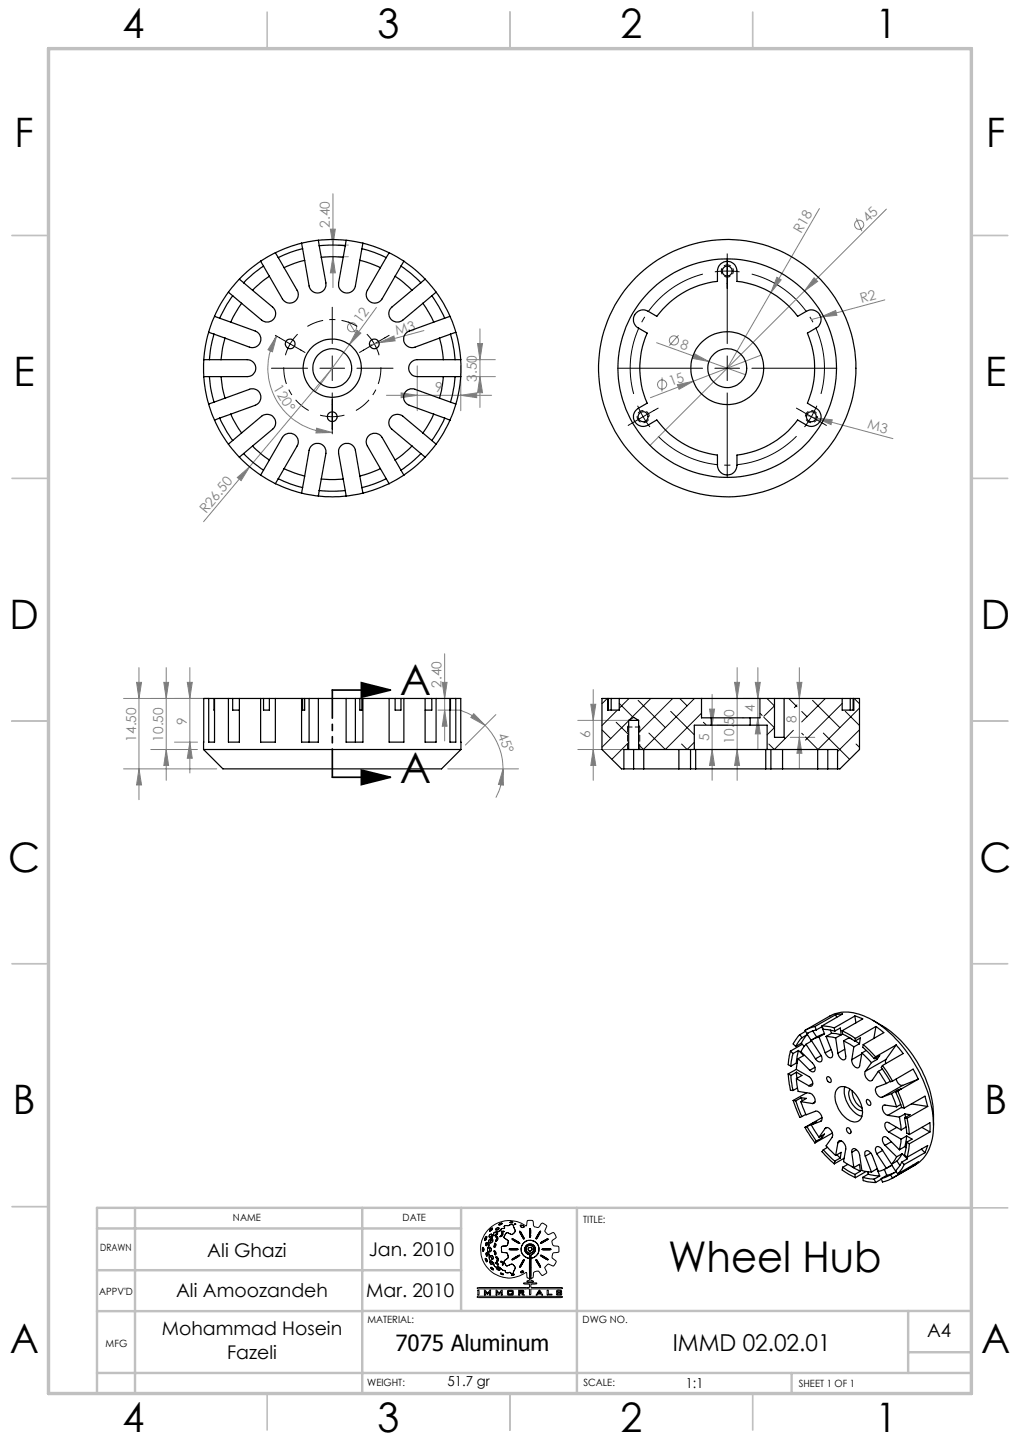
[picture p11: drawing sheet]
<svg xmlns="http://www.w3.org/2000/svg" width="210mm" height="297mm" viewBox="0 0 210 297" stroke-linecap="round" stroke-linejoin="round" font-family="sans-serif">
<g fill="none" stroke="#808080" stroke-width=".21">
<path d="M68.5 39.9v19.3M68 47.2h1l-.5 3.3zM68.5 52.9l.5 3.3h-1zM69.7 52.9h2M69.7 50.5h2M159.9 57.1l.9 .5-2.1 2.7zM167.6 57.2l.7 .8-2.7 1.9zM168.7 43l-19 32.8M176.3 45l1.1 2.6M182.5 43.1l-48.7 48.7M56.9 69.2l-.8 3.3-.9-.5zM56.9 69.2a13.2 13.2 0 0 0 11.5 19.9"/>
<path d="M68.4 75.8l-26.5 31.7M71.7 66.2l1.5 2.4M73.5 68l.8 .6-2.4 2.4zM77.5 63.3l-12.6 17.4M78 70.6l3.1-1.4 .3 1zM78 70.6l-1.9 .5M85.9 75.3v9.3M87.3 68.1l-9.3 2.5M94.9 75.3v9.3M96.1 74.1h5.9M96.1 77.6h5.9M98.3 70.8h1l-.5 3.3z"/>
<path d="M98.8 67.7v16.2M98.8 77.6l.5 3.3h-1zM135.2 70.6l10.7 3.9M136.3 77.7v2.9M139.5 79.2l3.2-.7-2.9 1.7zM139.7 69l-1.9 2.2M142.7 78.5l-8.8 3.4M143 72.9l2.9 1.6-3.2-.7zM145.9 74.5l7.6 2.7M156.7 73.1l-14 5.4M169 65.3l3-1.3 .3 .9zM169 65.3l-2 .5"/>
<path d="M182.2 61.8l-13.2 3.5M48.9 98.4l2.5-2.3-1.8 2.9zM65.2 88.2l3.2 .9-3.3 .1zM79.6 81.4h21.6M82.6 80.9l3.3 .5-3.3 .5zM94.9 81.4l3.2-.5v1zM166.1 85.6l1.9 .5M168 86.1l3.3 .4-.2 1zM168 86.1l15.8 4.2M28.6 137.5v27.2M34.2 137.5v23.2M39.1 137.5v21.7"/>
<path d="M91.5 134.7v17.9M151.8 137.5v23.2M156 137.5v16.7M164.6 137.5v20.7M25.4 158.4h19.2M25.4 143.9h17.5M28.1 140.5h1l-.5 3.4zM28.6 158.4l.5 3.3h-1zM31 154.4h9.6M33.7 140.5h1l-.5 3.4zM34.2 154.4l.5 3.3h-1zM35.9 152.9h4.8"/>
<path d="M38.6 140.5h1l-.5 3.4zM39.1 152.9l.5 3.3h-1zM90.2 146.3h4.5M91.1 143.9h3.6M91.1 140.5h.9l-.5 3.4zM91.5 146.3l.5 3.3h-.9zM92.2 158.4h14.6M94.6 146.3a12.3 12.3 0 0 1 5.3 3.1M97.5 147l2.4 2.4-3-1.6zM99.9 149.4a13.1 13.1 0 0 1 3.7 9M102.1 147.2l-6.3 6.3M103.6 158.4v3.3l-1-.1z"/>
<path d="M103.6 158.4a12.9 12.9 0 0 1-1.5 5.9M119 154.4h9.2M119 148.4h11.2M121.6 145.1h1.1l-.6 3.3zM122.1 154.4l.6 3.3h-1.1zM122.1 142v18.7M146.1 146h1l-.5 3.4zM146.6 154.4l.5 3.3h-1zM146.6 143v17.7M147.7 149.4h2.1M151.2 140.5h1.1l-.5 3.4zM151.8 154.4l.5 3.3h-1.1z"/>
<path d="M152.9 143.9h2.3M152.9 147.8h.3M155.5 140.5h1l-.5 3.4zM156 147.8l.5 3.4h-1zM162.7 151.9h5M164.1 140.5h1l-.5 3.4zM164.6 151.9l.5 3.2h-1z"/>
<circle cx="176.9" cy="46.3" r=".95"/>
<circle cx="72.5" cy="67.4" r=".94"/>
<circle cx="136.3" cy="79.2" r=".95"/>
<circle cx="138.7" cy="70.1" r=".94"/>
</g>
<path d="M58.4 75.7a10 10 0 0 0 5.2 8.8M73.6 67.2a10 10 0 0 0-10.3 0M73.3 84.5a10 10 0 0 0 5.1-8.8" fill="none" stroke="#000" stroke-width=".21" stroke-dasharray="15.2 1.3 1.3 1.3" stroke-dashoffset="11.8" stroke-linecap="butt"/>
<g fill="none" stroke="#000" stroke-width=".21">
<path d="M147.2 56l1.6-.2 3.5 .2M149.7 52.3v18.5M55.9 75.8h7.4M56.7 69.1l3 1.7M59.7 70.8l-.9 2.4M59.7 70.8l3.1 1.8M61.3 68.8l-1.6 2M65.9 75.8h5M68.4 63.3v7.5M68.4 73.3v5.1M73.5 75.8h7.4M75.5 68.8l1.5 2"/>
<path d="M77 70.8l1 2.4M77 70.8l-3 1.8M80.1 69.1l-3.1 1.7M127.2 75.8h17.4M147.2 75.8h5.1M149.7 73.3v5.1M154.8 75.8h17.5M65.9 85.5a10 10 0 0 0 5 0M68.4 80.9v8.5M131.3 83.6l1.1 2.2M132.4 85.8l1.4 2.1M132.4 85.8l-3.1 1.8"/>
<path d="M135.5 84.1l-3.1 1.7M149.7 80.9v17.5M164 84.1l3 1.7M167 85.8l-1.4 2.1M167 85.8l3.1 1.8M168.2 83.6l-1.2 2.2M99.3 257.2l.1 .4M99.6 257.2l-.2-.3-.1 .3M99.6 257.2v.3M99.6 257.5l-.1 .2-.1-.1M99.8 255.1v.2M99.9 259.1a.57 .57 0 0 1 .4 .8z"/>
<path d="M100.1 258.1l.1 .6M100.1 254.7l.1 .4M100.1 254.7l-.3 .4M100.1 258v.1M100.1 258l.3 .3M100.2 255.1l-.2 .3-.1 .1-.1-.2M100.2 258.7h.1M100.3 256h-.2v.6l.2-.2M100.3 256v.4M100.4 257.2l.1 .8M100.4 258.3l-.1 .4M100.5 253.3a6 6 0 0 1 7.9-.8l.1-1a.78 .78 0 0 1 1-.1 .78 .78 0 0 1 .3 .9 .86 .86 0 0 0 .9 .5 .86 .86 0 0 0 .7-.8l.3-.1 .8 .5-.1 .6a.84 .84 0 0 0 .5 1.3l1-.4 .4 .4a.55 .55 0 0 1 0 .8l-.6 .4v.6l.2 .5 1.1 .2 .1 1-1.1 .2a.98 .98 0 0 0-.2 1.2l.7 .6-.4 .9-.2 .1-1.1-.5-.7 .8 .4 1.1-.8 .5-.4-.4a.79 .79 0 0 0-1.1-.4 .79 .79 0 0 0-.4 1l-.1 .2-.4 .2v.4l.6 .2-1.4 .1v-.2l.4-.1 .1-.2v-.2l-.5-.2-.1-.8v-.2h-.2a5.9 5.9 0 0 1-7.8-.9 5.9 5.9 0 0 1 .1-7.9z"/>
<path d="M100.5 258l.1 .2a1.75 1.75 0 0 0 .5 1.5M100.6 256.1l.1 .4-.3 .7M100.7 257.1v-.2h.2l.2 .3M100.7 257.1l.1 .4M100.8 257.5v.3h.2M100.9 255.9l.2 .1M100.9 259.8l-.1 .2 .4 .4 .2-.1-.1-.3M100.9 259.8l.4 .2M100.9 253.2l-.1 .3 .1 .1M100.9 255.2l-.3 .3v.6M101 258.7h.4l.1 .2-.1 .5h-.1zM101 255.7l-.1 .2"/>
<path d="M101.1 254.2h.1v.3l-.2 .3-.3-.1M101.1 254.2l-.4 .5M101.1 259.7l.4 .4M101.1 257.2l-.1 .6M101.2 255.1l.3 .2M101.2 255.1l-.2 .6M101.3 252.9l-.4 .3M101.3 252.9l.1 .2M101.4 253.1l-.5 .5M101.5 255.3l-.1 .4-.3 .3M101.5 255.3v.4l-.4 .3M101.5 254.3l-.1 .6-.5 .3"/>
<path d="M101.5 254.3l-.1 .4-.5 .5M101.7 257.6l.1 .4M101.7 256.6v.3M101.8 257.6h-.1M101.8 257.6l.3 .3M101.8 256.1l.3 .2v.3l-.4 .3M101.8 256.1l-.1 .5M101.8 258l.1 .5M102.1 258.9l.1-.1 .4 .5-.2 .5h-.1l.1-.5zM102.1 260v.1M102.1 260l.3 .2M102.1 257.9v.4l-.2 .2"/>
<path d="M102.1 254.7l.3 .1 .1 .4-.4 .5 .2-.6zM102.2 253l-.1 .3h.1M102.2 254.1l.2-.2v.2M102.2 254.1l-.3 .3M102.2 253.7l-.4 .1-.3 .5M102.2 253.7l-.5 .2-.2 .4M102.3 254.3l-.3 .2-.1-.1M102.4 254.1l-.1 .2M102.6 252.8l.1 .1v.2M102.6 252.8l-.4 .2M102.7 253.1l-.5 .2M103.2 254.5l-.2 .1"/>
<path d="M103.2 253.6l.2 .2 .4-.2h-.3M103.2 253.6h.3M103.2 260l.2 .1M103.2 260l-.2-.2h.3l.2 .2M103.3 257.3v.6l.6 .1M103.3 253.1l-.7 .6h-.4M103.3 257.3v.5l.6 .2M103.3 254l-.1 .5M103.3 254l.2 .1a.55 .55 0 0 1-.6 .6l.1-.1M103.4 251.9l-.6 .2M103.4 251.9l-.5 .4h-.2l.1-.2M103.5 260l.1 .5"/>
<path d="M103.6 253l-.3 .1M103.8 259.7l.1 .5M103.9 253h-.3M103.9 258l.6 .1 .1 .6M103.9 258l.5 .1 .2 .6M103.9 252.5v.5M104 254.3l-.2 .6 .3 .3M104 254.3l-.2 .5 .3 .4M104.1 255.2l.5 .3v.4M104.5 256.5l-1.2 .2v.6M104.5 252.4l-.6 .1M104.6 259.1l-.8 .6"/>
<path d="M104.6 255.9l-.1 .6M104.6 258.7v.4M105 251.8h.6M105 257.2h1.4M105 257.2l-.2 .1 .3 .1M105 251.8l.3 .1M105.1 257.4h1.4M105.2 254.2l-.8-.3-.4 .4M105.2 252.2l.5 .2M105.2 252.2l-.7 .2M105.4 259.4l.2 .1M105.4 255.1l.3 .3 1.3 .7-.3-.3"/>
<path d="M105.4 255.1l.9 .4M105.6 251.8l-.3 .1M105.6 254.1l-.2 .2-.2-.1M105.7 252.4l.1 .5M105.8 252.9l.2 .4M106 253.8l-.4 .3M106 252.1h.2l-.3 .1zM106 253.3v.5M106 253.3l.1 .3-.1 .2M106.3 255.5l.4 .3M106.4 257.2h.2l-.1 .2M106.6 258.6l-1.2 .8"/>
<path d="M106.8 258.8l-1.2 .7M106.9 258.5l-.3 .1M106.9 258.5l.1 .1-.2 .2M107 253.7l.4 .7M107 253.6l.3 .3M107 253.6v.1M107.1 252.5l.1 .2M107.2 252.7l.2 .1M107.3 257.2v.6l.3 .6M107.3 257.2l.1 .7 .2 .5M107.3 253.9l.2 .4M107.4 254.4l.4 .8 .2-.1-.2-.4"/>
<path d="M107.5 254.3l.3 .4M107.6 252.4l-.3-.1-.2 .2M107.6 252.4l.2 .2M107.6 252.4l-.4-.1-.1 .2M107.6 258.4l.9 .6M107.7 256.1l-.4 1.1M107.7 256.1l-.3 .5-.1 .6M107.8 259.9l.2-.4-.2-.1-.8 1.4M107.8 259.9l-.3 .4M107.8 252.6l.1 .1M107.9 255.9l-.2 .2M107.9 252.7l-.5 .1"/>
<path d="M108.1 257.7l.5 .6M108.1 257v.7M108.3 257.5l.3 .4M108.5 256.8l-.2 .7M108.6 258.3l.4 .1v.6l-.1 .1-.4-.1M108.6 257.9l.7 .2M108.7 255.5l1.3 .2M108.7 255.5l-.8 .4M108.7 255.5l.6-.1 .7 .3M108.7 257.4l.5 .3M108.7 257.4l.2 .2 .3 .1M109 256.5l.7 .2 .3 .5"/>
<path d="M109 256.5l.5 .1 .5 .6M109 256.5l-.5 .3M109 256.9l-.2 .2-.1 .3M109 254.3v.4M109 254.7l.2 .1M109 256.9l.4 .1 .1 .2v.3l-.3 .2M109 256.9l-.3 .2v.3M109.1 259.2l-.1 2M109.1 259.2l.2 .1v1.8M109.2 254.3l-.1-1.3-.1 1.3M109.2 254.3l.1 .3M109.3 254.6l-.1 .2"/>
<path d="M109.4 258.4l-.1 .7M109.5 256.3h-.8l-.4 .3-.2 .4M109.5 256.3l.6 .5M109.5 256.3l-.5-.1-.5 .2-.4 .6M109.9 258.2l-.5 .2M110 257.2l-.2 .5-.5 .4M110 257.2l-.3 .7-.4 .2M110 255.7l.8 .7M110.1 256.8l.1 .3M110.2 257.7l-.3 .5M110.2 257.1v.6M110.3 258.8l-1 .3"/>
<path d="M110.3 259.5h.3l.7 1.5zM110.7 254.3l-.4 .9M110.8 256.4l.2 .7-.1 .6M110.8 256.4l.1 .5v.8M110.9 257.7l-.1 .5-.5 .6M110.9 257.7l-.2 .7-.4 .4M111 253.9l-.3 .4M111 253.9l.3-.3-.6 1.3-.4 .3M111.6 258.8l-.3-.3 .5 .2 1.1 .8-.5-.2M111.6 258.8l.4 .3M111.6 255.8l-.3 .3 .4-.2M111.7 257.2h1.5"/>
<path d="M111.7 257.2l-.1 .1 .2 .1M111.8 257.4h1.5M112 259.1l.4 .2M112 255.5l-.4 .3M112.1 255.7l-.4 .2M112.5 255.4l-.4 .3M112.6 255.2h.3l-.4 .2M112.6 255.2l-.6 .3M113.2 257.2l.2 .1-.1 .1M98.2 265.3l.2-.1h10.5v-.7h-.9l-.2-.2 2.7-.1v.2l-1.2 .1v.6l6.4 .1 .1 .2-6.4 .1-.1 1.1-.2 .1-.1-1.1-.3-.2-10.2 .1zM98.3 267h17.4l.1 .1-.3 .2h-16.9l-.4-.1zM98.4 265.7h.2v1h-.2z"/>
<path d="M99.7 265.7l.3 .1 .4 .5 .4-.6h.2v1h-.2v-.6l-.5 .5-.4-.5v.6h-.2zM101.4 261.2l.2 .2M101.4 261.2l-.3-.2-.1 .1 .6 .5v-.2M101.5 260.1l.2 .5M101.7 260.6l.3 .3M102 260.9h.7l.3 .3M102.1 260.1l.3 .3M102.1 265.7l.7 .6 .4-.5 .2-.1v1h-.2v-.6l-.4 .5-.5-.5v.6h-.2zM102.3 261.1l-.1 .2 .2 .2 .4 .1 .1-.1-.1-.2M102.3 261.1l.5 .2M102.4 260.2l.2 .3v.1l-.2-.2M103 261.2l.6 .5"/>
<path d="M103 262.2l.7 .3h-.4zM103.4 260.1v.4h.2M103.6 261.7h.3M103.9 261.7l.2 .4M103.9 260.2l.3 .5M104.1 262.1h.6M104.5 265.8l.2-.1 1 .1v.9h-1.2zM104.7 260.6l-.5 .1M104.7 265.9v.7M104.7 266.6h.7M104.7 265.9h.7M105 262l.2 .3h.5"/>
<path d="M105 262l-.3 .1M105.1 260.4l-.4 .2M105.1 260.4l.5 .1M105.4 265.9v.7M105.6 260.5l.3 .3M105.8 261.7l-.1 .6M105.9 262.5l-.1-.1-.6 .2h.4M105.9 262.5l-.3 .1M105.9 260.8l.2 .4-.3 .5M105.9 260.8l.2 .3-.3 .6M106.8 265.7l1 .1v.5l-.3 .1 .5 .3h-.4l-.4-.3h-.2v.3h-.2zM107 265.9l.6 .1"/>
<path d="M107 266.2h.6M107 265.9v.3M107 260.8v.2M107.5 261.8l-.3 .2M107.5 261.8l.3 .1M107.5 260.3l-.5 .7M107.6 266v.2M107.8 261.9l-.2 .2-.4-.1M109 261.2v2M109 263.2h.3M109.3 262.2v1M109.3 261.1v1.1"/>
<path d="M110.9 265.8h.3l.5 .9-.9-.2-.4 .2zM111.1 266l.1 .3h-.4zM112.7 265.7h.2v.9h.7v.1h-1zM114.7 265.8h.9v.2h-.2v-.1h-.6v.2l.8 .1v.5h-1l-.1-.2 .3-.1v.2h.6v-.3h-.7l-.1-.1z"/>
</g>
<path d="M68.4 142.1h12M74.4 140.6l6 1.5-6 1.5zM74.4 158.6l6 1.5-6 1.5zM68.4 160.1h12" fill="none" stroke="#000" stroke-width=".35"/>
<path d="M149.7 54.6a1.25 1.25 0 0 1 1.2 1.8 1.25 1.25 0 0 1-2.2 .1 1.25 1.25 0 0 1 .9-1.9h.1M131.3 86.4a1.25 1.25 0 0 1 1.1-1.8 1.25 1.25 0 0 1 1.2 1.7 1.25 1.25 0 0 1-2.2 .3l-.1-.2M168.1 86.4a1.25 1.25 0 0 1-2.1 .1 1.25 1.25 0 0 1 1-1.9 1.25 1.25 0 0 1 1.2 1.7l-.1 .1" fill="none" stroke="#000" stroke-width=".21" stroke-dasharray="1.3 .6" stroke-dashoffset=".5" stroke-linecap="butt"/>
<path d="M144.7 56.5a20 20 0 0 0-14.2 24.6M135.5 89.8a20 20 0 0 0 28.5 0M169 81.1a20 20 0 0 0-14.2-24.6" fill="none" stroke="#000" stroke-width=".21" stroke-dasharray="15.2 1.3 1.3 1.3" stroke-dashoffset="1.3" stroke-linecap="butt"/>
<path d="M68.4 142.1v18" fill="none" stroke="#000" stroke-width=".35" stroke-dasharray="6.3 1.3 1.3 1.3 1.3 1.3" stroke-dashoffset=".5"/>
<g fill="none" stroke="#c0c0c0" stroke-width=".35">
<path d="M55 2.5v7.5M105 2.5v7.5M155 2.5v7.5M2.5 48.5h7.5M200 48.5h7.5M2.5 98.5h7.5M200 98.5h7.5M2.5 148.5h7.5M200 148.5h7.5M2.5 198.5h7.5M200 198.5h7.5M2.5 248.5h7.5"/>
<path d="M200 248.8h7.5M55 287v7.5M105 287v7.5M155 287v7.5"/>
</g>
<g fill="none" stroke="#c0c0c0" stroke-width=".5">
<path d="M20 253h74.9M27.8 248.8v38.2M74.6 248.8v38.2M94.9 248.8v21.2M118.8 248.8v38.2M200 248.8h-180v38.2M20 270h54.6M20 261.6h74.9M74.6 270h125.4M187 270v12.8M187 278.5h13M20 282.8h180"/>
<path d="M163 282.8v4.2"/>
</g>
<path d="M10 10h190v277h-190z" fill="none" stroke="#c0c0c0" stroke-width=".7"/>
<path d="M131.7 149.7h-2.5" fill="none" stroke="#000" stroke-width=".21" stroke-dasharray="1.3 .6" stroke-dashoffset=".3"/>
<path d="M129.2 154.3v-4.6M131.7 154.3v-4.6" fill="none" stroke="#000" stroke-width=".21" stroke-dasharray="1.3 .6" stroke-dashoffset=".2"/>
<path d="M129.2 149.7l.2-.3M131.7 149.7l-.2-.3" fill="none" stroke="#000" stroke-width=".21" stroke-dasharray="1.3 .6"/>
<path d="M74.4 140.6l6 1.5-6 1.5zM74.4 158.6l6 1.5-6 1.5z" fill="#000"/>
<g fill="#808080">
<path d="M143 72.9l2.9 1.6-3.2-.7z"/>
<path d="M169 65.3l3-1.3 .3 .9z"/>
<path d="M78 70.6l3.1-1.4 .3 1z"/>
<path d="M139.5 79.2l3.2-.7-2.9 1.7z"/>
<path d="M167.6 57.2l.7 .8-2.7 1.9z"/>
<path d="M48.9 98.4l2.5-2.3-1.8 2.9z"/>
<path d="M73.5 68l.8 .6-2.4 2.4z"/>
<path d="M159.9 57.1l.9 .5-2.1 2.7z"/>
<path d="M168 86.1l3.3 .4-.2 1z"/>
<path d="M103.6 158.4v3.3l-1-.1zM97.5 147l2.4 2.4-3-1.6z"/>
<path d="M94.9 81.4l3.2-.5v1zM82.6 80.9l3.3 .5-3.3 .5z"/>
<path d="M68.5 52.9l.5 3.3h-1zM68 47.2h1l-.5 3.3zM39.1 152.9l.5 3.3h-1zM38.6 140.5h1l-.5 3.4zM34.2 154.4l.5 3.3h-1zM33.7 140.5h1l-.5 3.4zM28.6 158.4l.5 3.3h-1zM28.1 140.5h1l-.5 3.4zM91.5 146.3l.5 3.3h-.9zM91.1 140.5h.9l-.5 3.4z"/>
<path d="M156 147.8l.5 3.4h-1zM155.5 140.5h1l-.5 3.4zM146.6 154.4l.5 3.3h-1zM146.1 146h1l-.5 3.4zM164.6 151.9l.5 3.2h-1zM164.1 140.5h1l-.5 3.4zM122.1 154.4l.6 3.3h-1.1zM121.6 145.1h1.1l-.6 3.3z"/>
<path d="M98.3 70.8h1l-.5 3.3zM98.8 77.6l.5 3.3h-1z"/>
<path d="M151.2 140.5h1.1l-.5 3.4zM151.8 154.4l.5 3.3h-1.1z"/>
<path d="M56.9 69.2l-.8 3.3-.9-.5zM65.2 88.2l3.2 .9-3.3 .1z"/>
</g>
<g fill="none" stroke="#000" stroke-width=".25">
<path d="M49.3 57.5l-2.3 2.7M49.3 57.5l.9 .7M50.2 58.2l1.8 1.6M52 59.8l4.1 3.4a1.75 1.75 0 0 1 .2 2.5 1.75 1.75 0 0 1-2.4 .2l-4.2-3.4M53.7 53.8a25.3 25.3 0 0 0-4.4 3.7M53.7 53.8l.6 1M54.3 54.8a22 22 0 0 0-4.1 3.4M55.5 56.9l-1.8 1.3-1.7 1.6M56.7 52.1l-3 1.7M56.7 52.1l.6 1M57.3 53.1l3.9 6.7a1.75 1.75 0 0 1-.7 2.4 1.75 1.75 0 0 1-2.4-.6l-3.8-6.8M62.1 50.1l-2.1 .6-3.3 1.4"/>
<path d="M62.1 50.1l.2 1.1M62.3 51.2a22.8 22.8 0 0 0-5 1.9M62.3 51.2l.4 2.4M62.7 53.6l-2.1 .7-2.1 .8M65.5 49.5a23.2 23.2 0 0 1 5.8 0M65.5 49.5l-3.4 .6M65.5 49.5l.2 1.1M65.7 50.6l1.4 7.7a1.76 1.76 0 0 1-1.4 2 1.76 1.76 0 0 1-2.1-1.4l-.9-5.3M65.7 50.6l2-.1 3.4 .1M66.1 53l1.7-.1 2.9 .1M71.1 50.6l-1.4 7.7a1.76 1.76 0 0 0 1.4 2 1.76 1.76 0 0 0 2.1-1.4l1.3-7.7M71.3 49.5l3.4 .6"/>
<path d="M71.3 49.5l-.2 1.1M74.1 53.6l2.1 .7 2.1 .8M74.5 51.2a22.8 22.8 0 0 1 5 1.9M74.7 50.1l2.1 .6 3.3 1.4M74.7 50.1l-.2 1.1M79.5 53.1l-3.9 6.7a1.75 1.75 0 0 0 .7 2.4 1.75 1.75 0 0 0 2.4-.6l3.8-6.8M80.1 52.1l3 1.7M80.1 52.1l-.6 1M81.4 56.9l1.7 1.3 1.7 1.6M82.5 54.8a22 22 0 0 1 4.1 3.4M83.1 53.8a25.3 25.3 0 0 1 4.4 3.7M83.1 53.8l-.6 1"/>
<path d="M84.8 59.8l-4.1 3.4a1.75 1.75 0 0 0-.2 2.5 1.75 1.75 0 0 0 2.4 .2l4.2-3.4M86.6 58.2l-1.8 1.6M87.5 57.5l2.3 2.7M87.5 57.5l-.9 .7M41.9 74.1h9a1.75 1.75 0 0 1 1.8 1.7 1.75 1.75 0 0 1-1.8 1.8h-9M41.9 77.6a25.4 25.4 0 0 0 1.1 5.6M41.9 74.1v3.5M43 68.4a25.4 25.4 0 0 0-1.1 5.7M43 68.4l1.1 .4M43.1 77.6a22.5 22.5 0 0 0 1 5.2M44.1 68.8a22.5 22.5 0 0 0-1 5.3M44.1 68.8l2.2 .8"/>
<path d="M44.2 65.2l-1.2 3.2M44.2 65.2l1 .3M45.2 65.5l2.3 .9M45.5 77.6l.3 2.2 .5 2.2M46.3 69.6l-.5 2.3-.3 2.2M47 60.2a22.7 22.7 0 0 0-2.8 5M47 60.2l.9 .7M47.5 66.4l5.1 1.8a1.76 1.76 0 0 1 1 2.2 1.76 1.76 0 0 1-2.2 1.1l-5.1-1.9M47.9 60.9l-1.1 1.7-1.6 2.9M47.9 60.9l1.8 1.6M49.7 62.5l-1.2 1.8-1 2.1M87.1 62.5l1.2 1.8 1 2.1"/>
<path d="M88.9 60.9l1.4 2.2 1.2 2.4M88.9 60.9l-1.8 1.6M89.3 66.4l-5.1 1.8a1.76 1.76 0 0 0-1 2.2 1.76 1.76 0 0 0 2.2 1.1l5.1-1.9M89.8 60.2a22.7 22.7 0 0 1 2.8 5M89.8 60.2l-.9 .7M90.5 69.6l.4 1.7 .4 2.8M91.3 77.6l-.4 2.8-.4 1.6M91.5 65.5l-2.2 .9M92.6 65.2l1.2 3.2M92.6 65.2l-1.1 .3M92.7 68.8l.8 3.3 .2 2M92.7 68.8l-2.2 .8"/>
<path d="M93.7 77.6l-.2 2-.8 3.2M93.8 68.4a25.4 25.4 0 0 1 1.1 5.7M93.8 68.4l-1.1 .4M94.9 74.1h-9a1.75 1.75 0 0 0-1.8 1.7 1.75 1.75 0 0 0 1.8 1.8h9M94.9 77.6a25.4 25.4 0 0 1-1.1 5.6M94.9 74.1v3.5M131.1 64.3l.9-.5h.8l2.4 1.4a18 18 0 0 1 12.5-7.2v-2.2a2.01 2.01 0 0 1 2-2 2.01 2.01 0 0 1 2 2v2.2a17.9 17.9 0 0 1 12.5 7.2l1.9-1.1a1.99 1.99 0 0 1 2.7 .7 1.99 1.99 0 0 1-.8 2.8l-1.8 1a18.2 18.2 0 0 1 0 14.4l1.8 1.1a1.99 1.99 0 0 1 .8 2.7 1.99 1.99 0 0 1-2.7 .8l-1.9-1.1a18.2 18.2 0 0 1-12.5 7.2v2.1a2.01 2.01 0 0 1-2 2 2.01 2.01 0 0 1-2-2v-2.1a18.2 18.2 0 0 1-12.5-7.2l-1.8 1.1a2 2 0 0 1-2.7-.8 2 2 0 0 1 .7-2.7l1.8-1.1a17.8 17.8 0 0 1 0-14.4l-1.8-1a1.96 1.96 0 0 1-.3-3.3zM43 83.2l1.2 3.3M44.1 82.8l-1.1 .4M44.2 86.5a23.6 23.6 0 0 0 2.8 5M45.2 86.1l1.6 3 1.1 1.6M45.2 86.1l-1 .4"/>
<path d="M46.3 82l5.1-1.8a1.75 1.75 0 0 1 2.2 1 1.75 1.75 0 0 1-1 2.3l-5.1 1.8M46.3 82l-2.2 .8M47 91.5l2.3 2.7M47.5 85.3l1.3 2.5 .9 1.4M47.5 85.3l-2.3 .8M47.9 90.7l-.9 .8M49.3 94.2a25.3 25.3 0 0 0 4.4 3.7M49.7 89.2l4.2-3.5a1.75 1.75 0 0 1 2.4 .2 1.75 1.75 0 0 1-.2 2.5l-4.1 3.5M49.7 89.2l-1.8 1.5M50.2 93.4a22 22 0 0 0 4.1 3.4M50.2 93.4l-.9 .8M52 91.9l1.7 1.5 1.8 1.4"/>
<path d="M52 91.9l-1.8 1.5M53.7 97.9l3 1.7M54.3 96.8l3.8-6.7a1.75 1.75 0 0 1 2.4-.6 1.75 1.75 0 0 1 .7 2.4l-3.9 6.7M54.3 96.8l-.6 1.1M56.7 99.6l3.3 1.4 2.1 .6M57.3 98.6a22.8 22.8 0 0 0 5 1.8M57.3 98.6l-.6 1M58.5 96.5l2.1 .9 2.1 .7M62.7 98.1l.9-5.4a1.76 1.76 0 0 1 2.1-1.4 1.76 1.76 0 0 1 1.4 2.1l-1.4 7.6M62.7 98.1l-.4 2.3M66.1 98.7l1.7 .1 2.9-.1M74.1 98.1l-.9-5.4a1.76 1.76 0 0 0-2.1-1.4 1.76 1.76 0 0 0-1.4 2.1l1.4 7.6"/>
<path d="M74.1 98.1l.4 2.3M78.3 96.5l-2.1 .9-2.1 .7M79.5 98.6a22.8 22.8 0 0 1-5 1.8M79.5 98.6l.6 1M80.1 99.6l-3.3 1.4-2.1 .6M82.5 96.8l-3.8-6.7a1.75 1.75 0 0 0-2.4-.6 1.75 1.75 0 0 0-.7 2.4l3.9 6.7M82.5 96.8l.6 1.1M83.1 97.9l-3 1.7M84.8 91.9l-1.7 1.5-1.7 1.4M84.8 91.9l1.8 1.5M86.6 93.4a22 22 0 0 1-4.1 3.4M86.6 93.4l.9 .8"/>
<path d="M87.1 89.2l-4.2-3.5a1.75 1.75 0 0 0-2.4 .2 1.75 1.75 0 0 0 .2 2.5l4.1 3.5M87.1 89.2l1.8 1.5M87.5 94.2a25.3 25.3 0 0 1-4.4 3.7M88.9 90.7l.9 .8M89.3 85.3l-1.3 2.5-.9 1.4M89.3 85.3l2.2 .8M89.8 91.5l-2.3 2.7M90.5 82l-5.1-1.8a1.75 1.75 0 0 0-2.2 1 1.75 1.75 0 0 0 1 2.3l5.1 1.8M90.5 82l2.2 .8M91.5 86.1l-1.2 2.4-1.4 2.2M91.5 86.1l1.1 .4M92.6 86.5a23.6 23.6 0 0 1-2.8 5"/>
<path d="M92.7 82.8l1.1 .4M93.8 83.2l-1.2 3.3M62.1 101.6l3.4 .6M62.3 100.4l-.2 1.2M65.5 102.2a23.2 23.2 0 0 0 5.8 0M65.7 101l2 .2 3.4-.2M65.7 101l-.2 1.2M71.1 101l.2 1.2M74.5 100.4l.2 1.2M74.7 101.6l-3.4 .6M41.9 154.4l4 4h45l4-4M41.9 154.4h53"/>
<path d="M43 143.9h-1.1v10.5M43 143.9v9h1.2v-9h2.8M43 143.9h1.1v2.4h.1M47 143.9v9h2.3v-9M47 143.9h.9M47.9 143.9h1.4M47.9 143.9v2.4h1.4M49.3 143.9h4.4M53.7 143.9v9h3v-9M53.7 143.9h.6M54.3 143.9h1.2M54.3 143.9v2.4h1.2v-2.4"/>
<path d="M55.5 143.9h1.2M56.7 143.9h5.4M62.1 143.9v9h3.4v-9M62.1 143.9h1.5M62.3 143.9v2.4h.4v-2.4M63.6 143.9h1.9M63.6 143.9v9M65.5 143.9h5.8M71.3 143.9v9h3.4v-9M71.3 143.9h1.9M73.2 143.9h1.5M73.2 143.9v9"/>
<path d="M74.1 143.9v2.4h.4v-2.4M74.7 143.9h5.4M80.1 143.9v9h3v-9M80.1 143.9h1.3M81.4 143.9h1.1M81.4 143.9v2.4h1.1v-2.4M82.5 143.9h.6M83.1 143.9h4.4M87.5 143.9v9h2.3v-9M87.5 143.9h1.4M88.9 143.9v2.4h-1.4M88.9 143.9h.9"/>
<path d="M89.8 143.9h2.8v9h1.2v-9M93.8 143.9h1.1v10.5M93.8 143.9h-1.1v2.4h-.1M125.1 143.9h.1M125.1 143.9v2.4h2.4v-2.4M125.1 143.9h-1.2v10.5l4.1 4h.4M125.2 143.9h.6M125.2 143.9v2.4M125.8 143.9h1.7M125.8 143.9v2.4M127.5 143.9h16.9M128.4 158.4h2.1"/>
<path d="M129.4 148.4h2.1M129.4 154.4h2.1M129.4 154.4h-1v4M129.4 148.4l1.1-.7 1 .7M129.4 148.4v6M130.5 158.4h2M130.5 154.4v4M131.5 154.4h11.4M131.5 148.4v6M132.5 158.4h7.3M132.5 154.4v4M139.8 158.4h2.4"/>
<path d="M139.8 154.4v4M142.2 158.4h1M142.2 154.4v4M142.9 154.4h15M143.2 158.4h14.5M143.2 154.4v4M144.4 143.9h12.1M144.4 143.9v3.9h2M146.4 147.8h8M146.4 149.4h8M146.4 147.8v1.6M146.4 149.4h-3.5v5"/>
<path d="M154.4 149.4h3.5v5M154.4 147.8v1.6M156.5 143.9h3M156.5 143.9v3.9h-2.1M157.7 158.4h1M157.7 154.4v4M157.9 154.4h14.5v4M158.7 158.4h2.4M158.7 154.4v4M159.5 143.9h1.9M159.5 143.9v8h1.9v-8M161.1 158.4h7.2"/>
<path d="M161.1 154.4v4M161.4 143.9h12M168.3 158.4h2.1M168.3 154.4v4M170.4 158.4h2M170.4 154.4v4M173.4 143.9h1.6M173.4 143.9v2.4h2.4v-2.4M175 143.9h.6M175 143.9v2.4M175.6 143.9h.2M175.6 143.9v2.4"/>
<path d="M175.8 143.9h1.2v10.5l-4.1 4h-.5M162.7 216.5l-.4 2.8 .5 .3M162.7 216.5l.6 .5M163.3 217l-.5 2.6M164 218.9l-1.2 .7M164 218.9l.1 .1M164.3 218l-.3 2.3 2.5 1.4a1.31 1.31 0 0 1 .5 2l-.5-.1M164.3 218l2.4 2.4M164.4 216.4l-.4 2.5M164.4 216.4l1.1 1-1.2 .6M164.4 216.4l-1.1 .6M164.7 213.1l-1.4 1.9 .5 .5"/>
<path d="M164.7 213.1l.4 .6M165 214.9l.6 .6M165 214.9l-1.2 .6M165.1 213.7l-.7 .9-.6 .9M165.2 215.1l-2.5 1.4M165.8 212.4l-1.1 .7M165.9 212.1l5-2.8a8.5 8.5 0 0 1 8.1 .5 27.4 27.4 0 0 1 12.5 16.9 14.8 14.8 0 0 1-.6 10.8 7.4 7.4 0 0 1-2.4 2.4l-4.9 2.8M165.9 215.1l-1 1.5 2.4 2.4a1.19 1.19 0 0 1 .2 1.7h-.4l-.4-.3M165.9 215.1l2 3M166.2 213.1l-1.2 1.8M166.2 213.1l.9 1.3-1.2 .7M166.2 213.1l-1.1 .6"/>
<path d="M166.4 212.7l-.2 .2M167.3 212.3l.8 1.3M167.8 211.4l-2.1 .8 .5 .7M167.8 211.4l.3 .7M167.8 219.8l-1.1 .6M168.1 212.1l-1.9 .8M168.1 212.1l1.1-.6 .6 1.4M168.6 213.6l-1.6 .6 1.9 3a.9 .9 0 0 1-.1 1.5l-.4-.1-.5-.5M168.6 213.6l1.3 3.2M169.1 217.4l-1.2 .7M169.2 211.3l2.6 .4M169.2 211.3l.3 .7 2.4 .4"/>
<path d="M169.8 212.9l-1.5 .6-1.2 .7M169.8 212.9l-1.2 .7M170.1 213.5l1.2 3.2a.65 .65 0 0 1 .1 .8 .65 .65 0 0 1-.6 .3l-.5-.3-.4-.7M170.1 213.5l1.9 .3M171 212.2l.2 .6M171.1 216.2l-1.2 .6M171.2 212.8l2 .3M171.2 212.8l-1.1 .7M171.8 211.7l.1 .7M171.9 212.4l1.1-.7 .2 1.4M172 209l1.5-.2-4.3 2.5M172 209l-4.2 2.4"/>
<path d="M172 213.8l.5 3.1M172 209l.3 .5M173.2 213.1l-1.2 .7M173.4 212.3l2.7 1.6M173.4 212.3l.1 .7 2.5 1.5M173.7 214.4l.4 3.1a.59 .59 0 0 1-.3 .8 .59 .59 0 0 1-.8-.4l-.5-1M173.7 214.4l2.1 1.2M173.9 216.1l-1.4 .8M174.8 213.7l.5 .3M174.8 213.7h.1M174.8 213.7l-1.1 .7M175.8 215.6l-.4 2.7"/>
<path d="M176 209.3l1.6 .6-4.2 2.4M176 209.3l-4.2 2.4M176 214.5l1.1-.7-.1 1.2M176 209.3l.2 1.4M176.1 214.4l.9 .6M176.1 213.9l-.1 .6M177 215l-1.2 .6M177.4 217.1l-2 1.2M177.4 216.9l-.4 2.6a.57 .57 0 0 1-.5 .5 .57 .57 0 0 1-.6-.4l-.4-.5-.1-.8M177.4 216.9l2 2M177.7 215.2l2.6 2.5M177.7 215.2l-.1 .5 2.4 2.3"/>
<path d="M178.3 216.4l-.9 .5M179.4 218.9l-1.2 1.8M179.7 210.1l1.9 1.1a23.4 23.4 0 0 1 10.6 18.4v2.2M180 218l1.1-.6-.5 .8M180.3 217.9l.3 .3M180.3 217.7l-.3 .3M180.3 211.4l1.7 1.3-4.3 2.5M180.3 211.4l-4.2 2.5M180.3 211.4l-.4 2.5M180.6 218.2l-1.2 .7M181.7 219.5l2.1 3.2M181.7 219.5l-.3 .3 1.9 3 .5-.1"/>
<path d="M182.4 218.2v.9M182.4 218.2l-4.2 2.5M184.5 215.2l1.4 1.8-4.2 2.5M184.5 215.2l-4.2 2.5M184.5 215.2l-2.1 3M162.3 221.2l.4 3.3 .6 .1M162.3 221.2l.5 .3M162.8 221.5l.5 3.1M163.3 226.7l1.4 3.4 .4-.1M163.3 226.7h.5M163.8 226.7l1.3 3.3M164 222.2l.3 2.6 2.4 .4a1.48 1.48 0 0 1 .9 2l-.3 .1"/>
<path d="M164 220.8l.1 1.3M164 220.2l-1.7 1M164 222.2l2.5 1.4M164 220.8l1.1 .7-1.1 .7M164 220.8l-1.2 .7M164.2 224.1l-.9 .5M164.9 226.9l1 2.7 2-.7a1.34 1.34 0 0 1 1 2.1M164.9 226.9l2.4 .4M165 226.1l.2 .6M165 226.1l1 .1-1.1 .7M165 226.1l-1.2 .6M165.7 232.2l2.1 3.2"/>
<path d="M165.9 229.5l-.8 .5M166.1 225.1l-2.8 1.6M166.2 232.1l1.9 2.9M166.2 232.1l-.5 .1M167 231.7l1.6 2.5M167.3 231.4l.8-.3-1.1 .6M167.3 231.4l-1.1 .7M167.3 231.4l.1 .1M167.3 223.2l-.8 .4M167.8 227l-.5 .3M168.1 235l-.3 .4M168.6 234.2l1.2-.6-.6 .8"/>
<path d="M168.9 231l-1.9 .7M168.9 234l.3 .4M169.1 230.9l-.2 .1M169.2 234.4l-1.1 .6M169.2 230.2l-3.5 2M169.5 236.8l-.3 .4 2.6 2.5M169.5 236.8l2.4 2.3M169.9 232.4a.8 .8 0 0 1 1.2 .5 1.47 1.47 0 0 1 .2 1.3l-1.2 1.8 1.9 2M169.9 232.4l-1.3 1.8M170.2 232.2l-.3 .2M170.3 221.8a.7 .7 0 0 1 .7 .4 .7 .7 0 0 1 0 .8 .79 .79 0 0 1-.7-1.2zM170.4 236.3l-.9 .5"/>
<path d="M171.4 233.4l-3.6 2M171.9 239.1l-.1 .6M172 238l1.2-.7-.2 1.2M172.3 237.9l.7 .6M172.5 235.4a.57 .57 0 0 1 .5-.5 .57 .57 0 0 1 .6 .4 1.83 1.83 0 0 1 .5 1.3l-.4 2.7 2.1 1.2M172.5 235.4l-.5 2.6M172.6 224.1a2.45 2.45 0 0 1 3.1 .8 5.2 5.2 0 0 1 1.6 5.5 1.84 1.84 0 0 1-2.9 .1 6 6 0 0 1-2.4-5.7zM173 238.5l-1.1 .6M173.2 235l-.7 .4M173.8 238.5l-2 1.2M173.9 223.8a5.7 5.7 0 0 0 3.5 6.1M174.3 232.3a.67 .67 0 0 1 .8 .4 .67 .67 0 0 1-.2 .8 .91 .91 0 0 1-.6-1.2z"/>
<path d="M174.6 239.8l-1.1 .6M175 224.3a3.6 3.6 0 0 0 1.8 4.3l.8 .2M175.4 237.3a.59 .59 0 0 1 .3-.7 .59 .59 0 0 1 .8 .3l.5 .9 .4 3.3 2 .3M175.4 237.3l.4 3.2M175.5 224.7a4.2 4.2 0 0 0 2 3.5M176.3 236.8l-.9 .5M178.2 238.1a.67 .67 0 0 1 .1-1 .67 .67 0 0 1 1 .4l1.5 3.8 1.7-.7M178.2 220.7a1.44 1.44 0 0 0 1.2 1.9l1.4-1.9M178.2 238.1l1.2 3.3M178.4 226.6a.7 .7 0 0 1 .8 .3 .7 .7 0 0 1-.1 .8 .84 .84 0 0 1-.7-1.1zM179.3 237.5l-1.1 .6M180.5 237.6a.93 .93 0 0 1 .2-1.5l.7 .4 2.2 3.3"/>
<path d="M180.5 237.6l2 3M180.8 220.7l1.7 2.5M181.7 220.2l-.9 .5M181.7 237l-1.2 .6M182.2 235.9a1.12 1.12 0 0 1-.1-1.8l.7 .3 2.4 2.4M182.2 235.9l2.4 2.4M182.5 223.2l-2 .7a1.37 1.37 0 0 0 1 2.1h.1M182.8 229.7l2.4 .4M183 233.1l2.5 1.5M183.3 222.7l-.8 .5M183.5 235.2l-1.3 .7M183.6 225.2l1 2.8"/>
<path d="M183.6 225.2l-2 .8M183.6 240l-1.2 .7M183.6 240l.9 1.3-1.2 .7M183.6 240l-1.1 .6M184.4 224.9l1.3 3.2 .5 .1M184.5 222.2v.2a1.41 1.41 0 0 0 1.3 1.2M184.6 238.3l-1 1.5M184.6 228l-2.4-.4a.65 .65 0 0 0-.6 .4 .65 .65 0 0 0 .2 .7 1.64 1.64 0 0 0 1 1M184.6 232.2l-1.6 .9M184.7 224.6l.8-.3-1.1 .6M184.7 224.6l-1.1 .6M184.7 224.6v.1"/>
<path d="M184.7 239.1l-1.1 .7M184.7 239.1l.6 1M184.8 224.7l1.4 3.5M184.8 224.7l-.4 .2M185.2 230.1l.3 2.6M185.5 227.5l-.9 .5M185.5 232.7l-2.5-1.5a.53 .53 0 0 0-.7 0 .53 .53 0 0 0-.1 .7 1.84 1.84 0 0 0 .8 1.2M185.5 234.6l-.3 2.2M185.6 228.1l-2.8 1.6M185.7 239.4l-1.3 1.7 .4 .7M185.7 239.4l.5 .5M185.7 237.6l-1 1.5"/>
<path d="M185.7 237.6l1.1 1.1-1.1 .7M185.7 237.6l-1.1 .7M185.8 223.6l-4.2 2.4M186.2 239.9l-.5 .8-.9 1.1M186.2 230.3l.5 3.1 .5 .3M186.2 230.3h.5M186.3 229.4l.1 .7M186.3 229.4l1.1 .2-1.2 .7M186.3 229.4l-1.1 .7M186.3 236.1l.2 .3M186.3 236.1l-1.1 .7M186.5 232.1l-1 .6"/>
<path d="M186.7 235.3l-.5 2.6 .5 .5M186.7 234l-.4 2.1M186.7 235.3l.5 .3M186.7 234l1.1 .6-1.1 .7M186.7 234l-1.2 .6M186.7 230.3l.5 3.4M187.2 235.6l-.5 2.8M187.6 227.4l3.4 .5M187.9 240l.1 .2M189.1 222.3l-1.1-2.1-4.2 2.5M189.1 222.3l-4.3 2.4M189.1 222.3l-3.3 1.3"/>
<path d="M189.7 236.7l.7 .7M189.8 232.2l1.7 .9M190.4 237.4l.6-1.5-4.3 2.5M190.4 237.4l-4.2 2.5M191 227.9l-.6-2.1-4.2 2.4M191 227.9l-4.3 2.4M191.5 233.1v-1.9l-4.3 2.5M191.5 233.1l-4.3 2.5M173.5 240.4l-.1 .6 2.7 1.6M173.5 240.4l2.5 1.5M175.3 240.2l1.8 1M175.8 240.5l1.2-.7 .1 1.4"/>
<path d="M176 241.9l.1 .7M177.1 241.2l-1.1 .7M177.6 242.5l.1 .7 2.6 .4M177.6 242.5l2.4 .3M178.3 241.3l-2.2 1.3M178.7 241.3l.1 .5M178.8 241.8l2.3 .4M178.8 241.8l-1.2 .7M179.4 241.4l1.2-.7 .5 1.5M180 242.8l.3 .8M181.1 242.2l-1.1 .6M181.5 242.8l-1.2 .8"/>
<path d="M182.1 240.8l.5 1.3M182.6 242.1l-1.2 .6M183.3 242l-1.9 .7M183.3 242l.5 .6M183.8 242.6l-2.1 .8-.3-.7M184.2 241.5l-1.6 .6M188 240.2l1.1-.9-4.3 2.5M188 240.2l-4.2 2.4"/>
<circle cx="149.7" cy="55.8" r="1.03"/>
<circle cx="59.7" cy="70.8" r="1"/>
<circle cx="68.4" cy="75.8" r="4"/>
<circle cx="68.4" cy="75.8" r="6"/>
<circle cx="77.1" cy="70.8" r="1"/>
<circle cx="149.7" cy="75.8" r="26.5"/>
<circle cx="149.7" cy="75.8" r="7.5"/>
<circle cx="149.7" cy="75.8" r="22.5"/>
<circle cx="149.7" cy="75.8" r="4"/>
<circle cx="68.4" cy="85.8" r="1"/>
<circle cx="132.4" cy="85.8" r="1.01"/>
<circle cx="167" cy="85.8" r="1.01"/>
</g>
<g fill="none" stroke="#000" stroke-width=".21">
<path d="M123.9 150.3l1.8 1.8M125 143.9l-1.1 1.1M126.9 148.8l2.5 2.5M127.1 146.3l-3.2 3.1M127.5 144.9l2.7 2.7M129.4 148.4l-5.5 5.5M129.4 152.9l-3.4 3.5M129.5 143.9l-2 2M131.4 144.2l5.6 5.7M134 143.9l-4.4 4.3M138.1 146.5l4.8 4.8M138.5 143.9l-7 7"/>
<path d="M139.9 143.9l1.6 1.5M142.9 152.9l-1.4 1.5-1.2-1.2M143 143.9l-10.5 10.5-1-1.1M144.4 143.9h.1M144.4 146.9l-7.4 7.5-3.4-3.4M144.8 148.8l.5 .5M156.5 147l.4 .4M157.3 147.7l2.2 2.2M157.9 143.9l1.5 1.5M159.5 149.9l-1.6 1.4M159.5 145.4l-2.2 2.1M161.4 151.9l.3 .2"/>
<path d="M162.4 143.9l1.7 1.7M163.3 150.4l-3.9 4-1.1-1.2M164.1 145.2l-.6 .6M165.1 151l.3 .4M165.1 146.5l1.1 1.1M167.3 144.2l5.6 5.7M169.5 151l5.4 5.4M169.9 143.9l-4.8 4.8M173.4 144.9l-7.6 7.5M174 146.5l3 2.9M175.9 143.9l1.1 1.1M176.2 153.2l.8 .7"/>
<path d="M177 145.8l-8.6 8.6-2.6-2.6M177 150.3l-4.6 4.5"/>
</g>
<g font-size="8.7">
<text x="82.3" y="143.2">A</text>
<text x="82.3" y="161.2">A</text>
<text x="137.5" y="261.9">Wheel Hub</text>
</g>
<g font-size="8.4">
<text x="25.2" y="7.9">4</text>
<text x="77.7" y="7.9">3</text>
<text x="127.7" y="7.9">2</text>
<text x="180.2" y="7.9">1</text>
<text x="3" y="30.3">F</text>
<text x="203" y="30.3">F</text>
<text x="2.8" y="79.5">E</text>
<text x="202.8" y="79.5">E</text>
<text x="2" y="129.5">D</text>
<text x="202" y="129.5">D</text>
<text x="1.7" y="179.5">C</text>
<text x="201.7" y="179.5">C</text>
<text x="2.7" y="229.5">B</text>
<text x="202.7" y="229.5">B</text>
<text x="2" y="278.8">A</text>
<text x="202" y="278.8">A</text>
<text x="25.2" y="294.9">4</text>
<text x="77.7" y="294.9">3</text>
<text x="127.7" y="294.9">2</text>
<text x="180.2" y="294.9">1</text>
</g>
<text font-size="4.8" x="138.5" y="278.2">IMMD 02.02.01</text>
<text font-size="4.6" x="81.4" y="278.2">7075 Aluminum</text>
<g font-size="3.9">
<text x="42.7" y="258.9">Ali Ghazi</text>
<text x="75.9" y="258.6">Jan. 2010</text>
<text x="36.2" y="267.1">Ali Amoozandeh</text>
<text x="75.4" y="267.1">Mar. 2010</text>
<text x="33.3" y="275.1">Mohammad Hosein</text>
<text x="190.9" y="275.5">A4</text>
<text x="46.8" y="279.9">Fazeli</text>
</g>
<g font-size="2.8" fill="#808080">
<text x="67.9" y="46.9" transform="rotate(-90 67.9 46.9)">2.40</text>
<text x="178.7" y="45.9" transform="rotate(-45 178.7 45.9)">45</text>
<text x="165" y="48.2" transform="rotate(-60 165 48.2)">R18</text>
<text x="177.3" y="62.4" transform="rotate(-15 177.3 62.4)">R2</text>
<text x="74.3" y="66.7" transform="rotate(-54 74.3 66.7)">12</text>
<text x="81.6" y="69" transform="rotate(-15 81.6 69)">M3</text>
<text x="139.9" y="71.6" transform="rotate(20 139.9 71.6)">8</text>
<text x="56.2" y="80" transform="rotate(58 56.2 80)">120°</text>
<text x="89.6" y="80.8">9</text>
<text x="98.2" y="78.6" transform="rotate(-90 98.2 78.6)">3.50</text>
<text x="138.2" y="79.6" transform="rotate(-21 138.2 79.6)">15</text>
<text x="178.5" y="88.2" transform="rotate(15 178.5 88.2)">M3</text>
<text x="42.4" y="105.8" transform="rotate(-50 42.4 105.8)">R26.50</text>
<text x="90.9" y="141.7" transform="rotate(-90 90.9 141.7)">2.40</text>
<text x="38.5" y="149.4" transform="rotate(-90 38.5 149.4)">9</text>
<text x="155.4" y="146.7" transform="rotate(-90 155.4 146.7)">4</text>
<text x="164" y="148.9" transform="rotate(-90 164 148.9)">8</text>
<text x="28" y="152.7" transform="rotate(-90 28 152.7)">14.50</text>
<text x="33.6" y="152.7" transform="rotate(-90 33.6 152.7)">10.50</text>
<text x="102.4" y="151.4" transform="rotate(68 102.4 151.4)">45°</text>
<text x="121.5" y="152" transform="rotate(-90 121.5 152)">6</text>
<text x="146" y="152.5" transform="rotate(-90 146 152.5)">5</text>
<text x="151.1" y="153.2" transform="rotate(-90 151.1 153.2)">10.50</text>
</g>
<g font-size="2.8">
<text x="92.1" y="285.6">51.7 gr</text>
<text x="141.2" y="285.8">1:1</text>
</g>
<g font-size="2.1">
<text x="48" y="251.5">NAME</text>
<text x="82.9" y="251.5">DATE</text>
<text x="120.1" y="251.9">TITLE:</text>
<text x="20.6" y="257.7">DRAWN</text>
<text x="20.4" y="266.6">APPV'D</text>
<text x="75.6" y="272.5">MATERIAL:</text>
<text x="120" y="272.5">DWG NO.</text>
<text x="21.8" y="277.4">MFG</text>
<text x="75.6" y="285.5">WEIGHT:</text>
<text x="120.1" y="285.5">SCALE:</text>
<text x="164.5" y="285.6">SHEET 1 OF 1</text>
</g>
</svg>
